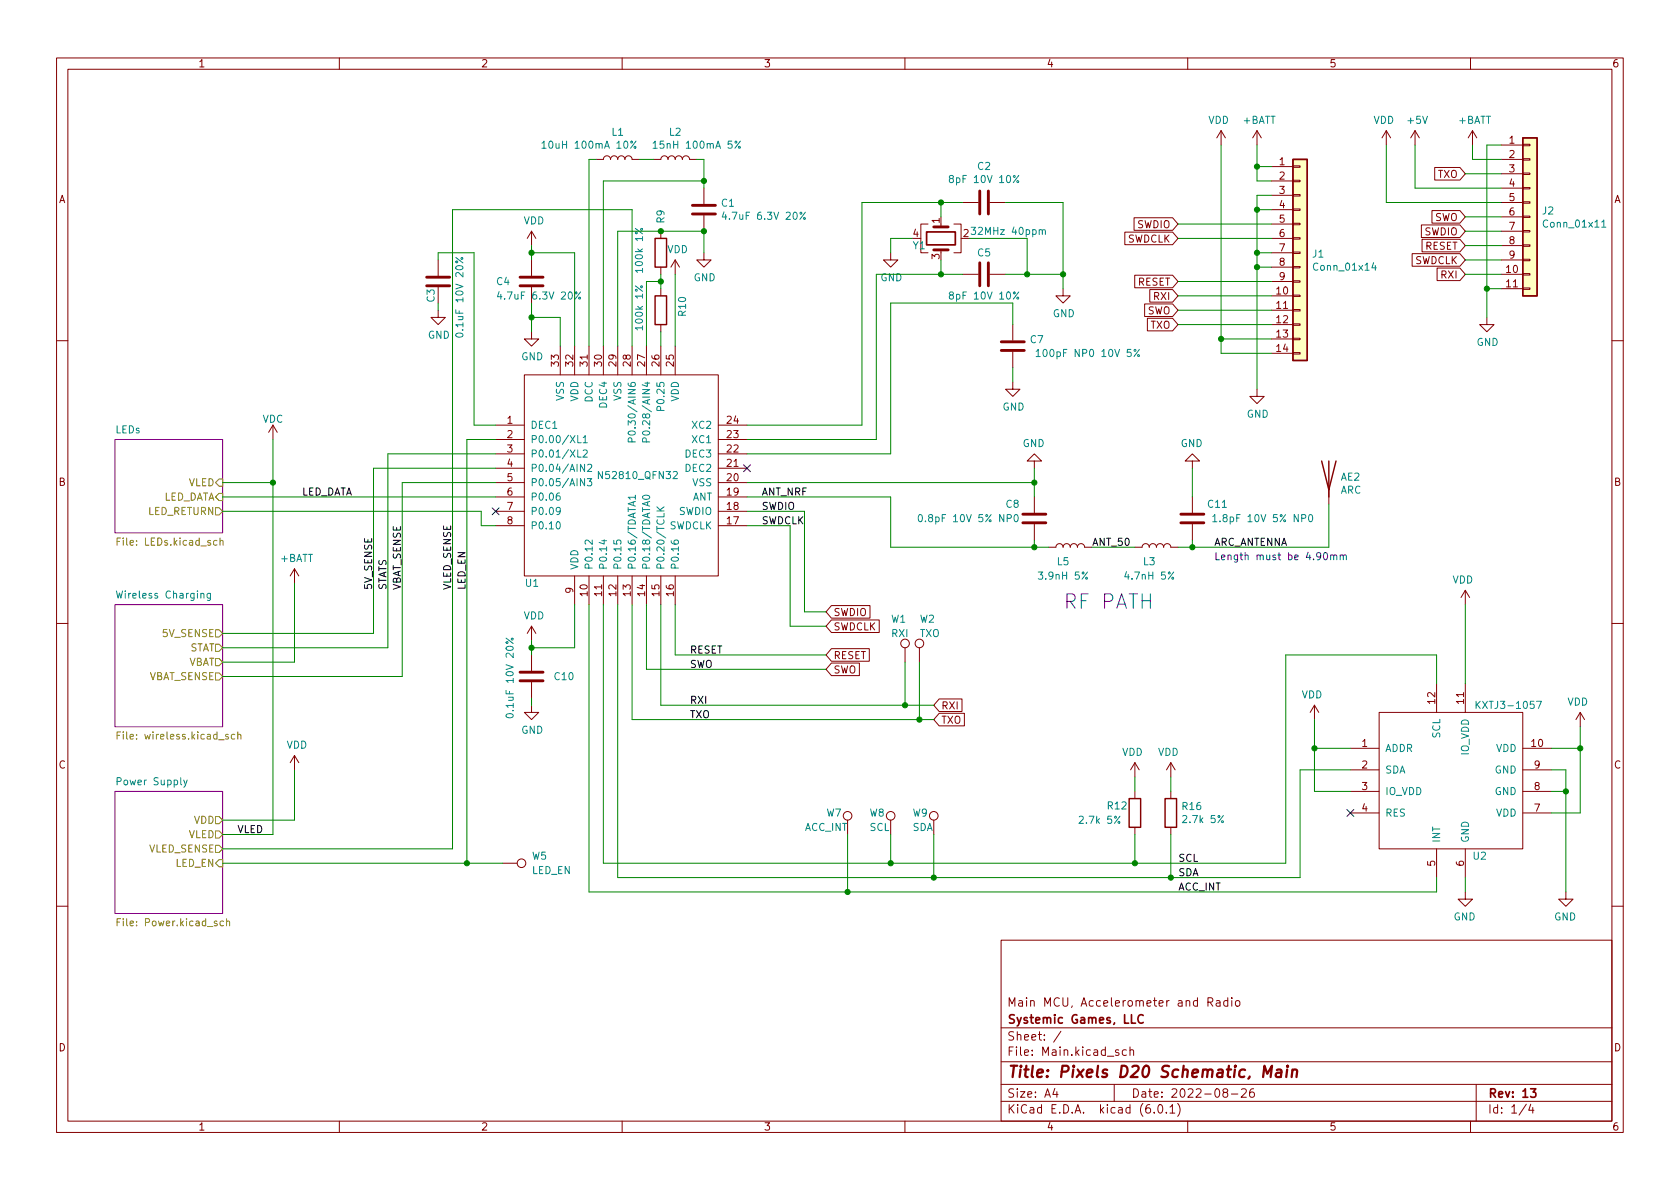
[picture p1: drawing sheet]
<svg xmlns="http://www.w3.org/2000/svg" width="297mm" height="210mm" viewBox="0 0 297 210" stroke-linecap="round" stroke-linejoin="round" font-family="sans-serif">
<g fill="none" stroke="#840000" stroke-width=".18">
<path d="M10 10.2h277v190.1h-277zM12 12.2h273v186.1h-273zM60 10.2v2M110 10.2v2M160 10.2v2M210 10.2v2M260 10.2v2M105.4 28.2h1.3a.64 .64 0 0 1 .6-.6 .64 .64 0 0 1 .6 .6 .64 .64 0 0 1 .7-.6 .64 .64 0 0 1 .6 .6 .64 .64 0 0 1 .7-.6 .64 .64 0 0 1 .6 .6 .64 .64 0 0 1 .6-.6 .64 .64 0 0 1 .7 .6h1.2M115.6 28.2h1.2a.64 .64 0 0 1 .7-.6 .64 .64 0 0 1 .6 .6 .64 .64 0 0 1 .6-.6 .64 .64 0 0 1 .7 .6 .64 .64 0 0 1 .6-.6 .64 .64 0 0 1 .6 .6 .64 .64 0 0 1 .7-.6 .64 .64 0 0 1 .6 .6h1.3M124.5 33.3v2.8M124.5 38.1v2.8M164.1 39.6h-1.3v5.1h1.3"/>
<path d="M166.4 39.6v.5M168.7 39.6h1.2v5.1h-1.2M170.2 35.8h2.8M175 35.8h2.8M200.5 38.5h6.8l1 1.1-1 1.1h-6.8zM215.9 23.1l.8 1.3M215.9 23.1v2.5M215.9 23.1l-.8 1.3M222.2 23.1l-.7 1.3M222.2 23.1v2.5M222.2 23.1l.8 1.3M224.8 29.5h3.8"/>
<path d="M224.8 32h3.8M224.8 34.5h3.8M224.8 37.1h3.8M224.8 39.6h3.8M228.6 39.5h1.3v.2h-1.3zM228.6 37h1.3v.2h-1.3zM228.6 34.4h1.3v.3h-1.3zM228.6 31.9h1.3v.2h-1.3zM228.6 29.3h1.3v.3h-1.3zM245.1 23.1l.8 1.3M245.1 23.1v2.5M245.1 23.1l-.8 1.3"/>
<path d="M250.2 23.1l-.8 1.3M250.2 23.1v2.5M250.2 23.1l.8 1.3M251.3 39.8h6.8l1 1.1-1 1.1h-6.8zM253.2 37.2h4.9l1 1.1-1 1.2h-4.9zM253.7 29.6h4.4l1 1.1-1 1.1h-4.4zM260.3 23.1l-.7 1.3M260.3 23.1v2.5M260.3 23.1l.8 1.3M265.4 25.6h3.8M265.4 28.2h3.8M265.4 30.7h3.8"/>
<path d="M265.4 33.3h3.8M265.4 35.8h3.8M265.4 38.3h3.8M269.2 38.2h1.3v.3h-1.3zM269.2 35.7h1.3v.2h-1.3zM269.2 33.1h1.3v.3h-1.3zM269.2 30.6h1.3v.3h-1.3zM269.2 28.1h1.3v.2h-1.3zM269.2 25.5h1.3v.3h-1.3zM77.5 54.9v1.2h1.2l-1.2 1.3-1.3-1.3h1.3M77.5 46v2.8M94 58.7v1.2h1.2l-1.2 1.3-1.3-1.3h1.3"/>
<path d="M94 40.9v2.5M94 46v2.8M94 50.8v2.8M94 40.9l-.8 1.3M94 40.9l.7 1.3M116.8 40.9v1.3M116.8 47.2v1.3M116.8 51v1.3M116.8 57.4v1.3M119.4 46v2.5M119.4 46l-.8 1.2M119.4 46l.7 1.2"/>
<path d="M124.5 44.7v1.3h1.2l-1.2 1.2-1.3-1.2h1.3M157.5 44.7v1.3h1.2l-1.2 1.2-1.3-1.2h1.3M166.4 44.2v.5M170.2 48.5h2.8M175 48.5h2.8M179.1 57.4v2.8M188 51v1.3h1.2l-1.2 1.3-1.3-1.3h1.3M198.9 41h8.4l1 1.2-1 1.1h-8.4zM200.6 48.7h6.7l1 1.1-1 1.1h-6.7zM202.4 53.7h4.9l1 1.2-1 1.1h-4.9zM202.9 56.3h4.4l1 1.1-1 1.1h-4.4zM203.3 51.2h4l1 1.1-1 1.1h-4z"/>
<path d="M224.8 52.3h3.8M224.8 54.9h3.8M224.8 57.4h3.8M224.8 59.9h3.8M224.8 42.2h3.8M224.8 44.7h3.8M224.8 47.2h3.8M224.8 49.8h3.8M228.6 59.8h1.3v.3h-1.3zM228.6 57.3h1.3v.2h-1.3zM228.6 54.7h1.3v.3h-1.3zM228.6 52.2h1.3v.2h-1.3z"/>
<path d="M228.6 49.7h1.3v.2h-1.3zM228.6 47.1h1.3v.3h-1.3zM228.6 44.6h1.3v.2h-1.3zM228.6 42h1.3v.3h-1.3zM249.7 44.9h8.4l1 1.1-1 1.1h-8.4zM251.4 42.3h6.7l1 1.1-1 1.1h-6.7zM254.1 47.4h4l1 1.1-1 1.1h-4zM262.9 56.1v1.3h1.3l-1.3 1.3-1.3-1.3h1.3M265.4 48.5h3.8M265.4 51h3.8M265.4 40.9h3.8M265.4 43.4h3.8"/>
<path d="M265.4 46h3.8M269.2 50.9h1.3v.3h-1.3zM269.2 48.4h1.3v.2h-1.3zM269.2 45.8h1.3v.3h-1.3zM269.2 43.3h1.3v.3h-1.3zM269.2 40.8h1.3v.2h-1.3zM10 60.2h2M48.3 75.2l-.8 1.2M48.3 75.2v2.5M48.3 75.2l.7 1.2M87.6 75.2h5.1M87.6 77.7h5.1"/>
<path d="M92.7 66.3h34.3v35.5h-34.3zM99.1 61.2v5.1M101.6 61.2v5.1M104.1 61.2v5.1M106.7 61.2v5.1M109.2 61.2v5.1M111.8 61.2v5.1M114.3 61.2v5.1M116.8 61.2v5.1M119.4 61.2v5.1M127 75.2h5.1M127 77.7h5.1"/>
<path d="M179.1 67.6v1.2h1.2l-1.2 1.3-1.3-1.3h1.3M179.1 62.2v2.8M222.2 68.8v1.3h1.3l-1.3 1.3-1.2-1.3h1.2M224.8 62.5h3.8M228.6 62.4h1.3v.2h-1.3zM285 60.2h2M87.6 93h5.1M87.6 90.4h5.1M87.6 87.9h5.1M87.6 85.3h5.1M87.6 82.8h5.1M87.6 80.3h5.1"/>
<path d="M127 93h5.1M127 90.4h5.1M127 87.9h5.1M127 85.3h5.1M127 82.8h5.1M127 80.3h5.1M182.9 81.5h1.2l-1.2-1.2-1.3 1.2h1.3v1.3M182.9 87.9v2.8M182.9 92.7v2.8M185.4 96.8h1.3a.64 .64 0 0 1 .6-.7 .64 .64 0 0 1 .7 .7 .64 .64 0 0 1 .6-.7 .64 .64 0 0 1 .6 .7 .64 .64 0 0 1 .7-.7 .64 .64 0 0 1 .6 .7 .64 .64 0 0 1 .6-.7 .64 .64 0 0 1 .7 .7h1.2M200.7 96.8h1.2a.64 .64 0 0 1 .7-.7 .64 .64 0 0 1 .6 .7 .64 .64 0 0 1 .6-.7 .64 .64 0 0 1 .7 .7 .64 .64 0 0 1 .6-.7 .64 .64 0 0 1 .6 .7 .64 .64 0 0 1 .7-.7 .64 .64 0 0 1 .6 .7h1.3M210.8 81.5h1.3l-1.3-1.2-1.3 1.2h1.3v1.3"/>
<path d="M210.8 87.9v2.8M210.8 92.7v2.8M234.9 86.6v2.5M10 110.2h2M52.1 100.6v2.5M52.1 100.6l-.8 1.2M52.1 100.6l.7 1.2M94 110.7l-.8 1.3M94 110.7v2.6M94 115.8v2.8M94 110.7l.7 1.3M101.6 101.8v5.1"/>
<path d="M104.1 101.8v5.1M106.7 101.8v5.1M109.2 101.8v5.1M111.8 101.8v5.1M114.3 101.8v5.1M116.8 101.8v5.1M119.4 101.8v5.1M147 107.1h6.8v2.2h-6.8l-1-1.1zM147 117.2h4.9v2.3h-4.9l-1-1.1zM147 114.7h6.7v2.2h-6.7l-1-1.1zM147 109.6h8.5v2.2h-8.5l-1-1.1zM160 114.5v2.6"/>
<path d="M162.6 114.5v2.6M259.1 104.4v2.5M259.1 104.4l.7 1.3M259.1 104.4l-.8 1.3M285 110.2h2M52.1 133.6l-.8 1.3M52.1 133.6v2.5M52.1 133.6l.7 1.3M94 124.7v1.3h1.2l-1.2 1.2-1.3-1.2h1.3M94 120.6v2.8M166.1 126.1h4.4v2.3h-4.4l-1-1.2zM166.1 123.6h4v2.2h-4l-1-1.1z"/>
<path d="M200.7 134.9l.7 1.2M200.7 134.9v2.5M200.7 139.9v1.3M200.7 134.9l-.8 1.2M207 134.9v2.5M207 139.9v1.3M207 134.9l.8 1.2M207 134.9l-.8 1.2M232.4 124.7l.8 1.3M232.4 124.7v2.5M232.4 124.7l-.8 1.3M238.8 132.3h5"/>
<path d="M238.8 136.1h5M238.8 139.9h5M243.8 126h25.4v24.1h-25.4zM254 120.9v5.1M259.1 120.9v5.1M269.2 132.3h5.1M269.2 136.1h5.1M269.2 139.9h5.1M279.4 126l.8 1.2M279.4 126v2.5M279.4 126l-.8 1.2M88.9 152.6h2.5"/>
<path d="M200.7 146.3v1.3M207 146.3v1.3M238.8 143.8h5M254 150.1v5.1M259.1 157.7v1.3h-1.3l1.3 1.3 1.2-1.3h-1.2M259.1 150.1v5.1M269.2 143.8h5.1M276.9 157.7v1.3h-1.3l1.3 1.3 1.2-1.3h-1.2M10 160.2h2M177 166.3h108v32h-108zM213.6 177.2l.7-.1 .1-.2v-.3l-.3-.2h-.5v1.5M213.9 177.2l.5 .7"/>
<path d="M215.1 177h.5l.1 .9M215.7 177.3l-.5 .1a.29 .29 0 0 0-.2 .2 .29 .29 0 0 0 .2 .3h.5M217.1 177l-.5-.1-.2 .3v.4l.1 .3h.6M217.1 176.4v1.5M217.8 176.4v.2M217.8 176.9v1M218.5 177.1l.2-.2 .4 .2 .1 .5-.1 .3h-.4l-.2-.1zM285 160.2h2M60 198.3v2M110 198.3v2M160 198.3v2M177 194.8h108"/>
<path d="M177 191.8h108M177 187.8h108M177 181.8h108M186.5 192.5l-.4 1h1M186.9 193v1M187.6 182.4l-1.3 1.9M197 191.8v3M197.8 185.7l-.4-.1-.2 .2 .1 .3 .5 .1v.4h-.6M199.1 185.7l-.4-.1-.3 .3v.4l.2 .3h.5M199.8 185.8l.2-.2 .4 .1v.9M199.8 185.1v1.5M204.1 196.7v.1"/>
<path d="M204.9 195.4l.2-.1a.81 .81 0 0 1 .6 .7 .81 .81 0 0 1-.3 .8h-.2a.81 .81 0 0 1-.6-.6 .81 .81 0 0 1 .3-.8zM206.2 196.7v.1M206.9 195.8l.4-.5v1.5M206.9 196.8h.8M208.2 195.1a1.72 1.72 0 0 1 0 2.3M210 198.3v2M216.5 193.2l-.3-.3 .1-.2 .2-.2 .4 .1 .2 .2-.1 .2-.6 .2-.2 .3 .1 .4 .2 .1h.4l.2-.3-.1-.4-.2-.1M217.7 193.5h1.2M219.5 192.7l.6-.2 .2 .2 .1 .3-1 1h1M221.6 192.5a.59 .59 0 0 0-.7 .7v.5l.2 .3h.4l.2-.1 .1-.5-.2-.2-.4-.1-.3 .3M260 198.3v2M261 191.8v6.5"/>
<path d="M269.9 195.3l-1.3 1.9M270.6 195.3l-.3 1h.9M271 195.8v1"/>
<circle cx="160" cy="113.8" r=".76"/>
<circle cx="162.6" cy="113.8" r=".76"/>
<circle cx="92.2" cy="152.6" r=".76"/>
<circle cx="149.9" cy="144.3" r=".76"/>
<circle cx="157.5" cy="144.3" r=".76"/>
<circle cx="165.1" cy="144.3" r=".76"/>
</g>
<path d="M163.8 41h5.1v2.3h-5.1zM200.1 179.4v1.5h.7M202.1 179.6a.6 .6 0 0 0-.7 0 .6 .6 0 0 0-.2 .7 .56 .56 0 0 0 .3 .6 .56 .56 0 0 0 .6-.1M270.6 192.5h1l-.5 .6 .4 .1v.7l-.2 .1h-.5l-.2-.1" fill="none" stroke="#840000" stroke-width=".3"/>
<path d="M223.3 190.5l.3-2 .5 1.4 .8-1.4-.2 2M225.8 189.2l.2-.1 .5 .1v1.3M226.6 189.6l-.7 .1a.4 .4 0 0 0-.3 .3 .4 .4 0 0 0 .2 .5l.7-.1M227.6 189.1l-.2 1.4M227.7 188.5l-.1 .1v.1l.2-.1-.1-.1-.1 .2M228.5 189.3a.49 .49 0 0 1 .9 .1l-.2 1.1M228.5 189.1l-.1 1.4" fill="none" stroke="#840000" stroke-width=".4"/>
<g fill="#fff" stroke="#fff" stroke-width=".18">
<path d="M20.3 77.7h19.1v16.5h-19.1z"/>
<path d="M20.3 139.9h19.1v21.6h-19.1z"/>
<path d="M20.3 106.9h19.1v21.6h-19.1z"/>
</g>
<path d="M20.3 77.7h19.1v16.5h-19.1zM20.3 106.9h19.1v21.6h-19.1zM20.3 139.9h19.1v21.6h-19.1z" fill="none" stroke="#840084" stroke-width=".18"/>
<g fill="none" stroke="#848400" stroke-width=".18">
<path d="M20.7 95.7h.4M21.3 95.1h-.6v1.3M38.1 89.8h.6l.7 .6-.7 .7h-.6zM38.4 95.6h-.4l-.2 .2 .1 .5h.5M38.7 84.7h.7v1.3h-.7l-.6-.7zM38.7 87.2h.7v1.3h-.7l-.6-.6zM38.9 95.7l.2-.1h.3v.8M38.9 95.1v1.3M38.1 116.5h.6l.7 .6-.7 .6h-.6zM38.1 113.9h.6l.7 .6-.7 .7h-.6zM38.1 111.4h.6l.7 .6-.7 .6h-.6zM38.1 119h.6l.7 .6-.7 .7h-.6z"/>
<path d="M20.7 130h.4M21.3 129.4h-.6v1.3M41.5 129.9h-.4l-.2 .2 .1 .5h.5M42 130l.2-.1h.3l.1 .8M42 129.4v1.3M38.1 144.4h.6l.7 .6-.7 .7h-.6zM38.1 146.9h.6l.7 .7-.7 .6h-.6zM38.1 149.5h.6l.7 .6-.7 .6h-.6zM38.7 152h.7v1.3h-.7l-.6-.7zM20.7 163.1h.4M21.3 162.4h-.6v1.3M39.5 162.9h-.4l-.2 .2 .1 .6h.5"/>
<path d="M40.1 163l.1-.1h.3l.1 .8M40.1 162.4v1.3"/>
</g>
<g fill="none" stroke="#008484" stroke-width=".18">
<path d="M95.8 25.3l.4-.3v1.2M95.8 26.2h.8M112.5 25l-1 1.2M115.5 25.3l.3-.3v1.2M115.5 26.2h.7M128 37.5l-.3 .9h.8M130.9 25l-1 1.2M142.4 37.5l-1 1.3M168.1 31.6l-.2-.3v-.2l.2-.1 .4 .1 .1 .2-.1 .1-.5 .2-.1 .2v.3l.2 .2 .4-.1 .1-.1-.1-.4-.2-.1M180.1 31l-.9 1.3M283.2 39.3l.4-.4v1.3M80.6 45.5l1.3 1"/>
<path d="M80.7 59a.69 .69 0 0 1 1.2 .3 .72 .72 0 0 1-1.3-.1zM88.3 51.6l-.3 .9h.7M102.6 51.6l-.9 1.3M168.1 52.2l-.2-.3v-.2l.2-.1 .4 .1 .1 .2-.1 .1-.5 .2-.1 .2v.3l.2 .2 .4-.1 .1-.1-.1-.4-.2-.1M171.7 40.2h.8l-.4 .5 .3 .1v.5l-.1 .2-.6-.2M180.1 51.6l-.9 1.3M184.3 40.8l.2-.2 .3 .1v.8M242.9 46.5l-.3 .9h.8M243.2 46.9v.9M283.2 40.2h.7M102.1 77v1.3h.7M102.1 79.6v1.2h.7"/>
<path d="M103.1 77.4l.4-.4v1.3M103.1 79.7l.5-.1 .2 .3-.7 .9h.7M103.1 78.3h.7M111.1 76.4a.75 .75 0 0 1 1.2 .2 .72 .72 0 0 1-1.2-.1zM111.7 78.1v-.6l-.2-.1-.3 .1-.1 .6h1.2M113.7 76.4a.75 .75 0 0 1 1.2 .2 .72 .72 0 0 1-1.3-.1zM114.3 78.1l-.1-.6-.2-.1-.3 .1-.1 .6h1.3M116.8 72.6l-.1-.6-.1-.1h-.3l-.2 .7h1.3M183.2 62.1l.4-.3v1.3M183.2 63.1h.7M201.5 61.8l-1 1.3M98.5 92.4l.1-.1a.68 .68 0 0 1 .5 .6 .68 .68 0 0 1-.5 .6l-.1-.1-.2-.4z"/>
<path d="M98.9 87.2h-.3a.86 .86 0 0 0 0 1.3l.4-.2 .1-.4-.3-.2h-.2l-.3 .2M99.1 90.3l-.3 .2h-.2l-.3-.2 .2-.5 .3-.1 .2 .1a.84 .84 0 0 1-.3 1.2h-.2M103.4 82.1v1.3l-.8-1.3v1.3M103.4 84.6v1.3l-.8-1.3v1.3M103.8 84.6h.8l-.4 .5 .4 .1v.6l-.2 .1-.6-.1M103.9 82.2l.5-.1 .2 .4-.8 .9h.8M104.7 95.5v.8l-.9-.8-.4 .2 .2 .5M106.4 95.6h.9M106.5 83.4v1.2l-.7-1.2v1.2M106.8 95.4v.8l-.9-.3M108.5 95.6v.6h.6l-.1-.2 .1-.4 .2-.1 .4 .1 .1 .1-.1 .5M112.3 88.7l-1.2 .4 1.2 .4"/>
<path d="M112.3 87.9h-1.2l.3 .4M112.3 87.6v.7M113.7 87.8a.75 .75 0 0 1 1.2 .2 .72 .72 0 0 1-1.3-.1zM116.1 90.4h1.3M116.1 89.6l.8 .8M117.4 89.6l-.7 .6M118.7 95.6v.4a.85 .85 0 0 0 1.3 0l-.2-.4-.4-.1-.2 .2v.4l.2 .1M119 83.5l.5-.1 .3 .3-.8 .9h.8M162.5 91.1l.2-.1a.68 .68 0 0 1 .4 .6 .68 .68 0 0 1-.4 .7l-.2-.2-.1-.3zM179.4 91.1l.2-.1a.68 .68 0 0 1 .4 .6 .68 .68 0 0 1-.4 .7l-.2-.2-.1-.3zM214.4 91.4l.4-.4v1.3M214.4 92.3h.8"/>
<path d="M231.5 91.1l.2-.1a.68 .68 0 0 1 .4 .6 .68 .68 0 0 1-.4 .7l-.2-.2-.1-.3zM20.6 104.5l.3 1.3 .2-.9 .3 .9 .3-1.3M37.2 104.9v1.1l-.2 .2-.3-.1M37.2 105l-.4-.1-.2 .3 .1 .5h.5M89.5 112.8l1.2 1M32.5 137.9l.3 .9M33.1 137.9l-.4 1.2-.2 .1M89.5 126.4a.75 .75 0 0 1 1.2 .2 .72 .72 0 0 1-1.2-.1zM261 124v1.3M261.2 124.6l.5 .7M261.7 124l-.7 .7M271.7 124h.8l-.5 1.3"/>
<circle cx="111.7" cy="25.1" r=".18"/>
<circle cx="112.3" cy="26" r=".18"/>
<circle cx="130.1" cy="25.1" r=".18"/>
<circle cx="130.7" cy="26" r=".18"/>
<circle cx="142.2" cy="38.6" r=".18"/>
<circle cx="179.9" cy="32.1" r=".18"/>
<circle cx="81.7" cy="45.7" r=".18"/>
<circle cx="102.5" cy="52.7" r=".18"/>
<circle cx="179.9" cy="52.7" r=".18"/>
<circle cx="200.7" cy="62" r=".18"/>
<circle cx="201.3" cy="62.9" r=".18"/>
<circle cx="90.6" cy="113" r=".18"/>
</g>
<g fill="#ffffc2" stroke="#ffffc2" stroke-width=".18">
<path d="M269.2 24.4h2.6v27.9h-2.6z"/>
<path d="M228.6 28.2h2.5v35.5h-2.5z"/>
</g>
<path d="M228.6 28.2h2.5v35.5h-2.5zM269.2 24.4h2.6v27.9h-2.6zM115.8 42.2h2.1v5h-2.1zM115.8 52.3h2.1v5.1h-2.1zM233.7 81.5l1.2 5.1 1.3-5.1M234.9 81.5v6.4M199.6 141.2h2.1v5.1h-2.1zM206 141.2h2v5.1h-2z" fill="none" stroke="#840000" stroke-width=".25"/>
<g fill="none" stroke="#840000" stroke-width=".51">
<path d="M122.4 37.8h4.1M122.4 36.3h4.1M173.2 33.8v4M174.8 33.8v4M75.4 50.5h4.1M75.4 49h4.1M91.9 50.5h4.1M91.9 49h4.1M165.1 40.1h2.5M165.1 44.2h2.5M173.2 46.5v4M174.8 46.5v4"/>
<path d="M177 62h4.1M177 60.4h4.1M180.8 90.9h4.1M180.8 92.5h4.1M208.8 90.9h4.1M208.8 92.5h4.1M91.9 118.9h4.1M91.9 120.4h4.1"/>
</g>
<path d="M234.1 97.8l.2-.1a.68 .68 0 0 1 .4 .7 .68 .68 0 0 1-.4 .6l-.2-.1-.1-.4zM235.3 98.3l.1-.2 .4 .1v.8M235.3 98.1v.9M235.8 98.3l.2-.2 .3 .1 .1 .8M237 98.3l.1-.2 .3 .1 .1 .8M237 98.1v.9M237.5 98.3l.2-.2 .3 .1 .1 .8" fill="none" stroke="#0000c2" stroke-width=".18"/>
<g fill="none" stroke="#008400" stroke-width=".18">
<path d="M105.4 28.2h-1.3v33M113 28.2h2.6M123.2 28.2h1.3v5.1M124.5 32h-17.8v29.2M166.4 35.8v2.5M170.2 35.8h-17.8v39.4h-20.3M177.8 35.8h10.2v15.2M208.3 39.6h16.5M215.9 25.6v36.9h8.9M222.2 25.6v6.4h2.6M222.2 37.1h2.6M222.2 29.5h2.6"/>
<path d="M224.8 34.5h-2.6v34.3M245.1 25.6v10.2h20.3M250.2 25.6v7.7h15.2M259.1 38.3h6.3M259.1 30.7h6.3M260.3 25.6v2.6h5.1M265.4 25.6h-2.5v30.5M77.5 46v-1.3h6.3v30.5h3.8M77.5 53.6v1.3M94 43.4v2.6M94 53.6v5.1M94 44.7h7.6v16.5"/>
<path d="M94 56.1h5.1v5.1M116.8 49.8h-2.5v11.4M116.8 48.5v2.5M116.8 58.7v2.5M119.4 48.5v12.7M124.5 44.7v-3.8h-15.3v20.3M161.3 42.2h-3.8v2.5M166.4 46v2.5M170.2 48.5h-15.3v29.2h-22.8M171.4 42.2h10.2v6.3M177.8 48.5h10.2M179.1 57.4v-3.8h-21.6v26.7h-25.4"/>
<path d="M208.3 42.2h16.5M208.3 49.8h16.5M208.3 52.3h16.5M208.3 54.9h16.5M208.3 57.4h16.5M215.9 59.9h8.9M222.2 44.7h2.6M222.2 47.2h2.6M259.1 40.9h6.3M259.1 43.4h6.3M259.1 46h6.3M259.1 48.5h6.3"/>
<path d="M262.9 51h2.5M48.3 77.7v69.9h-8.9M87.6 77.7h-5.1v74.9M111.8 61.2v-24.1h-31.8v113h-40.6M179.1 65v2.6M39.4 87.9h48.2M39.4 85.3h8.9M39.4 90.4h45.7v2.6h2.5M87.6 80.3h-19v34.2h-29.2M87.6 85.3h-16.5v34.3h-31.7M87.6 82.8h-21.6v29.2h-26.6M132.1 87.9h25.4v8.9h27.9"/>
<path d="M132.1 85.3h50.8M132.1 90.4h10.1v17.8h3.8M132.1 93h7.6v17.7h6.3M182.9 82.8v5.1M182.9 95.5v1.3M193 96.8h7.7M210.8 82.8v5.1M210.8 95.5v1.3M234.9 89.1v7.7h-26.6M52.1 103.1v14h-12.7M94 113.3v2.5M101.6 106.9v7.6h-7.6"/>
<path d="M104.1 106.9v50.8h149.9v-2.5M106.7 106.9v45.7h120.6v-36.8h26.7v5.1M109.2 106.9v48.3h120.7v-19.1h8.9M111.8 106.9v20.3h53.3M114.3 106.9v11.5h31.7M116.8 106.9v17.8h48.3M119.4 106.9v8.9h26.6M160 117.1v7.6M162.6 117.1v10.1M259.1 106.9v14M52.1 136.1v8.9h-12.7M94 123.4v1.3"/>
<path d="M200.7 137.4v2.5M207 137.4v2.5M232.4 132.3h6.4M232.4 127.2v12.7h6.4M274.3 132.3h5.1M274.3 139.9h2.6M274.3 136.1h2.6v21.6M279.4 128.5v15.3h-5.1M39.4 152.6h49.5M149.9 147.6v10.1M157.5 147.6v5M165.1 147.6v7.6"/>
<path d="M200.7 147.6v5M207 147.6v7.6M259.1 155.2v2.5"/>
</g>
<path d="M87 89.8l1.2 1.2M88.2 89.8l-1.2 1.2M131.5 82.2l1.2 1.2M132.7 82.2l-1.2 1.2M238.2 143.1l1.2 1.3M239.4 143.1l-1.2 1.3" fill="none" stroke="#000084" stroke-width=".18"/>
<g fill="#008400" stroke="#008400" stroke-width=".18">
<circle cx="232.4" cy="132.3" r=".46"/>
<circle cx="276.9" cy="139.9" r=".46"/>
<circle cx="207" cy="155.2" r=".46"/>
<circle cx="279.4" cy="132.3" r=".46"/>
<circle cx="262.9" cy="51" r=".46"/>
<circle cx="166.4" cy="48.5" r=".46"/>
<circle cx="166.4" cy="35.8" r=".46"/>
<circle cx="188" cy="48.5" r=".46"/>
<circle cx="181.6" cy="48.5" r=".46"/>
<circle cx="210.8" cy="96.8" r=".46"/>
<circle cx="182.9" cy="96.8" r=".46"/>
<circle cx="200.7" cy="152.6" r=".46"/>
<circle cx="182.9" cy="85.3" r=".46"/>
<circle cx="222.2" cy="37.1" r=".46"/>
<circle cx="222.2" cy="29.5" r=".46"/>
<circle cx="222.2" cy="44.7" r=".46"/>
<circle cx="222.2" cy="47.2" r=".46"/>
<circle cx="215.9" cy="59.9" r=".46"/>
<circle cx="124.5" cy="32" r=".46"/>
<circle cx="94" cy="44.7" r=".46"/>
<circle cx="116.8" cy="49.8" r=".46"/>
<circle cx="116.8" cy="40.9" r=".46"/>
<circle cx="124.5" cy="40.9" r=".46"/>
<circle cx="82.5" cy="152.6" r=".46"/>
<circle cx="162.6" cy="127.2" r=".46"/>
<circle cx="160" cy="124.7" r=".46"/>
<circle cx="94" cy="56.1" r=".46"/>
<circle cx="94" cy="114.5" r=".46"/>
<circle cx="149.9" cy="157.7" r=".46"/>
<circle cx="165.1" cy="155.2" r=".46"/>
<circle cx="157.5" cy="152.6" r=".46"/>
<circle cx="48.3" cy="85.3" r=".46"/>
</g>
<text font-size="3.5" fill="#0000c2" x="188" y="107.7">RF PATH</text>
<text font-size="2.8" fill="#840000" x="178" y="190.6">Title: Pixels D20 Schematic, Main</text>
<g font-size="2.1" fill="#840000">
<text x="178" y="178">Main MCU, Accelerometer and Radio</text>
<text x="178" y="184">Sheet: /</text>
<text x="178" y="181">Systemic Games, LLC</text>
<text x="178" y="186.7">File: Main.kicad_sch</text>
<text x="178" y="196.9">KiCad E.D.A. kicad (6.0.1)</text>
<text x="178" y="194.1">Size: A4</text>
<text x="200" y="194.1">Date: 2022-08-26</text>
<text x="263" y="194.1">Rev: 13</text>
<text x="263" y="196.9">Id: 1/4</text>
</g>
<g font-size="1.8" fill="#840000">
<text x="35" y="11.9">1</text>
<text x="85" y="11.9">2</text>
<text x="135" y="11.9">3</text>
<text x="185" y="11.9">4</text>
<text x="235" y="11.9">5</text>
<text x="285" y="11.9">6</text>
<text x="226.2" y="29.2">1</text>
<text x="266.8" y="25.4">1</text>
<text x="266.8" y="27.9">2</text>
<text x="10.3" y="35.9">A</text>
<text x="226.2" y="31.7">2</text>
<text x="226.2" y="34.3">3</text>
<text x="254.2" y="31.5">TXO</text>
<text x="266.8" y="30.5">3</text>
<text x="266.8" y="33">4</text>
<text x="266.8" y="35.6">5</text>
<text x="285.3" y="35.9">A</text>
<text x="161.4" y="41.9">4</text>
<text x="166.1" y="39.5" transform="rotate(-90 166.1 39.5)">1</text>
<text x="170.3" y="41.9">2</text>
<text x="201" y="40.3">SWDIO</text>
<text x="226.2" y="36.8">4</text>
<text x="226.2" y="39.4">5</text>
<text x="226.2" y="41.9">6</text>
<text x="251.8" y="41.6">SWDIO</text>
<text x="253.6" y="39.1">SWO</text>
<text x="266.8" y="38.1">6</text>
<text x="266.8" y="40.6">7</text>
<text x="166.1" y="45.8" transform="rotate(-90 166.1 45.8)">3</text>
<text x="199.2" y="42.9">SWDCLK</text>
<text x="226.2" y="44.4">7</text>
<text x="226.2" y="47">8</text>
<text x="250" y="46.7">SWDCLK</text>
<text x="251.9" y="44.2">RESET</text>
<text x="266.8" y="43.2">8</text>
<text x="266.8" y="45.7">9</text>
<text x="201.1" y="50.5">RESET</text>
<text x="204.1" y="53">RXI</text>
<text x="225.7" y="52.1">10</text>
<text x="226.2" y="49.5">9</text>
<text x="254.9" y="49.2">RXI</text>
<text x="266.4" y="48.3">10</text>
<text x="266.4" y="50.8">11</text>
<text x="202.8" y="55.6">SWO</text>
<text x="203.4" y="58.1">TXO</text>
<text x="225.7" y="54.6">11</text>
<text x="225.7" y="57.1">12</text>
<text x="225.7" y="59.7">13</text>
<text x="98.8" y="64.7" transform="rotate(-90 98.8 64.7)">33</text>
<text x="101.3" y="64.7" transform="rotate(-90 101.3 64.7)">32</text>
<text x="103.9" y="64.7" transform="rotate(-90 103.9 64.7)">31</text>
<text x="106.4" y="64.7" transform="rotate(-90 106.4 64.7)">30</text>
<text x="109" y="64.7" transform="rotate(-90 109 64.7)">29</text>
<text x="111.5" y="64.7" transform="rotate(-90 111.5 64.7)">28</text>
<text x="114" y="64.7" transform="rotate(-90 114 64.7)">27</text>
<text x="116.6" y="64.7" transform="rotate(-90 116.6 64.7)">26</text>
<text x="119.1" y="64.7" transform="rotate(-90 119.1 64.7)">25</text>
<text x="225.7" y="62.2">14</text>
<text x="89.7" y="74.9">1</text>
<text x="89.7" y="77.5">2</text>
<text x="128.6" y="77.5">23</text>
<text x="128.6" y="74.9">24</text>
<text x="89.7" y="80">3</text>
<text x="89.7" y="82.5">4</text>
<text x="128.6" y="82.5">21</text>
<text x="128.6" y="80">22</text>
<text x="10.3" y="85.9">B</text>
<text x="89.7" y="85.1">5</text>
<text x="89.7" y="87.6">6</text>
<text x="128.6" y="87.6">19</text>
<text x="128.6" y="85.1">20</text>
<text x="285.3" y="85.9">B</text>
<text x="89.7" y="90.2">7</text>
<text x="89.7" y="92.7">8</text>
<text x="128.6" y="92.7">17</text>
<text x="128.6" y="90.2">18</text>
<text x="101.3" y="104.9" transform="rotate(-90 101.3 104.9)">9</text>
<text x="103.9" y="105.4" transform="rotate(-90 103.9 105.4)">10</text>
<text x="106.4" y="105.4" transform="rotate(-90 106.4 105.4)">11</text>
<text x="109" y="105.4" transform="rotate(-90 109 105.4)">12</text>
<text x="111.5" y="105.4" transform="rotate(-90 111.5 105.4)">13</text>
<text x="114" y="105.4" transform="rotate(-90 114 105.4)">14</text>
<text x="116.6" y="105.4" transform="rotate(-90 116.6 105.4)">15</text>
<text x="119.1" y="105.4" transform="rotate(-90 119.1 105.4)">16</text>
<text x="147.3" y="108.9">SWDIO</text>
<text x="147.3" y="111.5">SWDCLK</text>
<text x="147.3" y="119.1">SWO</text>
<text x="147.3" y="116.5">RESET</text>
<text x="166.4" y="125.4">RXI</text>
<text x="253.7" y="124.4" transform="rotate(-90 253.7 124.4)">12</text>
<text x="258.8" y="124.4" transform="rotate(-90 258.8 124.4)">11</text>
<text x="166.4" y="128">TXO</text>
<text x="10.3" y="135.9">C</text>
<text x="240.8" y="132.1">1</text>
<text x="240.8" y="135.9">2</text>
<text x="270.8" y="132.1">10</text>
<text x="271.3" y="135.9">9</text>
<text x="285.3" y="135.9">C</text>
<text x="240.8" y="139.7">3</text>
<text x="240.8" y="143.5">4</text>
<text x="271.3" y="143.5">7</text>
<text x="271.3" y="139.7">8</text>
<text x="253.7" y="153.1" transform="rotate(-90 253.7 153.1)">5</text>
<text x="258.8" y="153.1" transform="rotate(-90 258.8 153.1)">6</text>
<text x="10.3" y="185.9">D</text>
<text x="285.3" y="185.9">D</text>
<text x="35" y="199.9">1</text>
<text x="85" y="199.9">2</text>
<text x="135" y="199.9">3</text>
<text x="185" y="199.9">4</text>
<text x="235" y="199.9">5</text>
<text x="285" y="199.9">6</text>
</g>
<g font-size="1.8" fill="#008484">
<text x="108.2" y="24">L1</text>
<text x="118.3" y="24">L2</text>
<text x="213.6" y="21.9">VDD</text>
<text x="219.8" y="21.9">+BATT</text>
<text x="242.8" y="21.9">VDD</text>
<text x="249" y="21.9">+5V</text>
<text x="257.9" y="21.9">+BATT</text>
<text x="96.8" y="26.3">10uH 100mA 10%</text>
<text x="116.4" y="26.3">15nH 100mA 5%</text>
<text x="168.6" y="32.4">8pF 10V 10%</text>
<text x="172.9" y="30">C2</text>
<text x="92.5" y="39.7">VDD</text>
<text x="117.5" y="39.4" transform="rotate(-90 117.5 39.4)">R9</text>
<text x="127.6" y="36.5">C1</text>
<text x="128.7" y="38.9">4.7uF 6.3V 20%</text>
<text x="172.4" y="41.5">32MHz 40ppm</text>
<text x="272.7" y="37.9">J2</text>
<text x="273.2" y="40.2">Conn_01x11</text>
<text x="113.7" y="47.8" transform="rotate(-90 113.7 47.8)">100k 1%</text>
<text x="117.9" y="44.7">VDD</text>
<text x="161.4" y="44.1">Y1</text>
<text x="172.9" y="45.3">C5</text>
<text x="232.1" y="45.5">J1</text>
<text x="232.5" y="47.8">Conn_01x14</text>
<text x="76.8" y="53.4" transform="rotate(-90 76.8 53.4)">C3</text>
<text x="87.8" y="50.4">C4</text>
<text x="88.9" y="53">4.7uF 6.3V 20%</text>
<text x="122.6" y="49.7">GND</text>
<text x="155.6" y="49.7">GND</text>
<text x="168.6" y="53">8pF 10V 10%</text>
<text x="75.6" y="59.9">GND</text>
<text x="81.9" y="58.7" transform="rotate(-90 81.9 58.7)">0.1uF 10V 20%</text>
<text x="113.7" y="57.9" transform="rotate(-90 113.7 57.9)">100k 1%</text>
<text x="121.3" y="55.8" transform="rotate(-90 121.3 55.8)">R10</text>
<text x="186.1" y="56.1">GND</text>
<text x="92.1" y="63.7">GND</text>
<text x="182.2" y="60.7">C7</text>
<text x="184.5" y="63.1">100pF NP0 10V 5%</text>
<text x="261.1" y="61.2">GND</text>
<text x="99.7" y="70.8" transform="rotate(-90 99.7 70.8)">VSS</text>
<text x="102.2" y="71" transform="rotate(-90 102.2 71)">VDD</text>
<text x="104.8" y="71.1" transform="rotate(-90 104.8 71.1)">DCC</text>
<text x="109.9" y="70.8" transform="rotate(-90 109.9 70.8)">VSS</text>
<text x="117.5" y="71.9" transform="rotate(-90 117.5 71.9)">P0.25</text>
<text x="120" y="71" transform="rotate(-90 120 71)">VDD</text>
<text x="20.4" y="76.6">LEDs</text>
<text x="46.4" y="74.7">VDC</text>
<text x="93.7" y="75.8">DEC1</text>
<text x="107.3" y="72" transform="rotate(-90 107.3 72)">DEC4</text>
<text x="112.4" y="76.4" transform="rotate(-90 112.4 76.4)">P0.30/AIN6</text>
<text x="114.9" y="76.4" transform="rotate(-90 114.9 76.4)">P0.28/AIN4</text>
<text x="122.5" y="75.8">XC2</text>
<text x="177.2" y="72.6">GND</text>
<text x="220.4" y="73.9">GND</text>
<text x="93.7" y="78.4">P0.00/XL1</text>
<text x="93.7" y="80.9">P0.01/XL2</text>
<text x="93.7" y="83.4">P0.04/AIN2</text>
<text x="121.3" y="83.4">DEC2</text>
<text x="121.3" y="80.9">DEC3</text>
<text x="122.5" y="78.4">XC1</text>
<text x="180.8" y="79">GND</text>
<text x="208.7" y="79">GND</text>
<text x="93.7" y="86">P0.05/AIN3</text>
<text x="93.7" y="88.5">P0.06</text>
<text x="106.3" y="84.7">N52810_QFN32</text>
<text x="122.3" y="88.5">ANT</text>
<text x="122.4" y="86">VSS</text>
<text x="177.9" y="89.8">C8</text>
<text x="213.6" y="89.8">C11</text>
<text x="237" y="87.3">ARC</text>
<text x="237.1" y="85">AE2</text>
<text x="93.7" y="91.1">P0.09</text>
<text x="93.7" y="93.6">P0.10</text>
<text x="118.2" y="93.6">SWDCLK</text>
<text x="120" y="91.1">SWDIO</text>
<text x="163.6" y="92.3">0.8pF 10V 5% NP0</text>
<text x="215.6" y="92.3">1.8pF 10V 5% NP0</text>
<text x="49.6" y="99.4">+BATT</text>
<text x="102.2" y="100.8" transform="rotate(-90 102.2 100.8)">VDD</text>
<text x="104.8" y="100.8" transform="rotate(-90 104.8 100.8)">P0.12</text>
<text x="107.3" y="100.8" transform="rotate(-90 107.3 100.8)">P0.14</text>
<text x="109.9" y="100.8" transform="rotate(-90 109.9 100.8)">P0.15</text>
<text x="112.4" y="100.8" transform="rotate(-90 112.4 100.8)">P0.16/TDATA1</text>
<text x="114.9" y="100.8" transform="rotate(-90 114.9 100.8)">P0.18/TDATA0</text>
<text x="117.5" y="100.8" transform="rotate(-90 117.5 100.8)">P0.20/TCLK</text>
<text x="120" y="100.8" transform="rotate(-90 120 100.8)">P0.16</text>
<text x="186.9" y="99.9">L5</text>
<text x="202.2" y="99.9">L3</text>
<text x="21.2" y="105.8">Wireless Charging</text>
<text x="92.9" y="103.8">U1</text>
<text x="184" y="102.5">3.9nH 5%</text>
<text x="199.3" y="102.5">4.7nH 5%</text>
<text x="256.8" y="103.2">VDD</text>
<text x="92.5" y="109.5">VDD</text>
<text x="157.6" y="110.1">W1</text>
<text x="157.6" y="112.6">RXI</text>
<text x="162.6" y="112.6">TXO</text>
<text x="162.6" y="110.1">W2</text>
<text x="98.1" y="120.3">C10</text>
<text x="230.1" y="123.5">VDD</text>
<text x="261.7" y="125.3">KXTJ3-1057</text>
<text x="277.1" y="124.8">VDD</text>
<text x="90.8" y="126" transform="rotate(-90 90.8 126)">0.1uF 10V 20%</text>
<text x="92.1" y="129.7">GND</text>
<text x="254.6" y="130.5" transform="rotate(-90 254.6 130.5)">SCL</text>
<text x="50.6" y="132.4">VDD</text>
<text x="198.4" y="133.6">VDD</text>
<text x="204.7" y="133.6">VDD</text>
<text x="244.9" y="133">ADDR</text>
<text x="244.9" y="136.8">SDA</text>
<text x="259.7" y="133.6" transform="rotate(-90 259.7 133.6)">IO_VDD</text>
<text x="264.3" y="136.8">GND</text>
<text x="264.5" y="133">VDD</text>
<text x="21" y="138.8">Power Supply</text>
<text x="195.9" y="143.1">R12</text>
<text x="209.1" y="143.2">R16</text>
<text x="244.9" y="140.6">IO_VDD</text>
<text x="264.3" y="140.6">GND</text>
<text x="142.2" y="146.9">ACC_INT</text>
<text x="146.1" y="144.4">W7</text>
<text x="153.7" y="146.9">SCL</text>
<text x="153.8" y="144.4">W8</text>
<text x="161.3" y="146.9">SDA</text>
<text x="161.4" y="144.4">W9</text>
<text x="191.2" y="145.7">2.7k 5%</text>
<text x="209.5" y="145.5">2.7k 5%</text>
<text x="244.9" y="144.4">RES</text>
<text x="254.6" y="149.1" transform="rotate(-90 254.6 149.1)">INT</text>
<text x="259.7" y="149.1" transform="rotate(-90 259.7 149.1)">GND</text>
<text x="264.5" y="144.4">VDD</text>
<text x="94" y="154.6">LED_EN</text>
<text x="94.1" y="152">W5</text>
<text x="260.5" y="152">U2</text>
<text x="257" y="162.8">GND</text>
<text x="274.8" y="162.8">GND</text>
</g>
<g font-size="1.8" fill="#848400">
<text x="28.6" y="88.5">LED_DATA</text>
<text x="33.3" y="86">VLED</text>
<text x="26.1" y="91.1">LED_RETURN</text>
<text x="21.2" y="96.5">File: LEDs.kicad_sch</text>
<text x="28.9" y="112.6">5V_SENSE</text>
<text x="33.2" y="117.7">VBAT</text>
<text x="33.4" y="115.2">STAT</text>
<text x="26.2" y="120.3">VBAT_SENSE</text>
<text x="21.6" y="130.8">File: wireless.kicad_sch</text>
<text x="33.3" y="148.2">VLED</text>
<text x="34.3" y="145.7">VDD</text>
<text x="26.3" y="150.7">VLED_SENSE</text>
<text x="31" y="153.3">LED_EN</text>
<text x="21.4" y="163.8">File: Power.kicad_sch</text>
</g>
<g font-size="1.8">
<text x="53.3" y="87.6">LED_DATA</text>
<text x="134.6" y="87.6">ANT_NRF</text>
<text x="134.6" y="92.7">SWDCLK</text>
<text x="134.6" y="90.2">SWDIO</text>
<text x="193" y="96.5">ANT_50</text>
<text x="214.6" y="96.5">ARC_ANTENNA</text>
<text x="65.8" y="104.4" transform="rotate(-90 65.8 104.4)">5V_SENSE</text>
<text x="68.3" y="104.4" transform="rotate(-90 68.3 104.4)">STATS</text>
<text x="70.9" y="104.4" transform="rotate(-90 70.9 104.4)">VBAT_SENSE</text>
<text x="79.7" y="104.4" transform="rotate(-90 79.7 104.4)">VLED_SENSE</text>
<text x="82.3" y="104.4" transform="rotate(-90 82.3 104.4)">LED_EN</text>
<text x="121.9" y="115.6">RESET</text>
<text x="121.9" y="118.1">SWO</text>
<text x="121.9" y="124.4">RXI</text>
<text x="121.9" y="127">TXO</text>
<text x="41.9" y="147.3">VLED</text>
<text x="208.3" y="152.4">SCL</text>
<text x="208.3" y="154.9">SDA</text>
<text x="208.3" y="157.5">ACC_INT</text>
</g>
<text font-size="1.8" fill="#0000c2" x="214.6" y="99">Length must be 4.90mm</text>
</svg>
